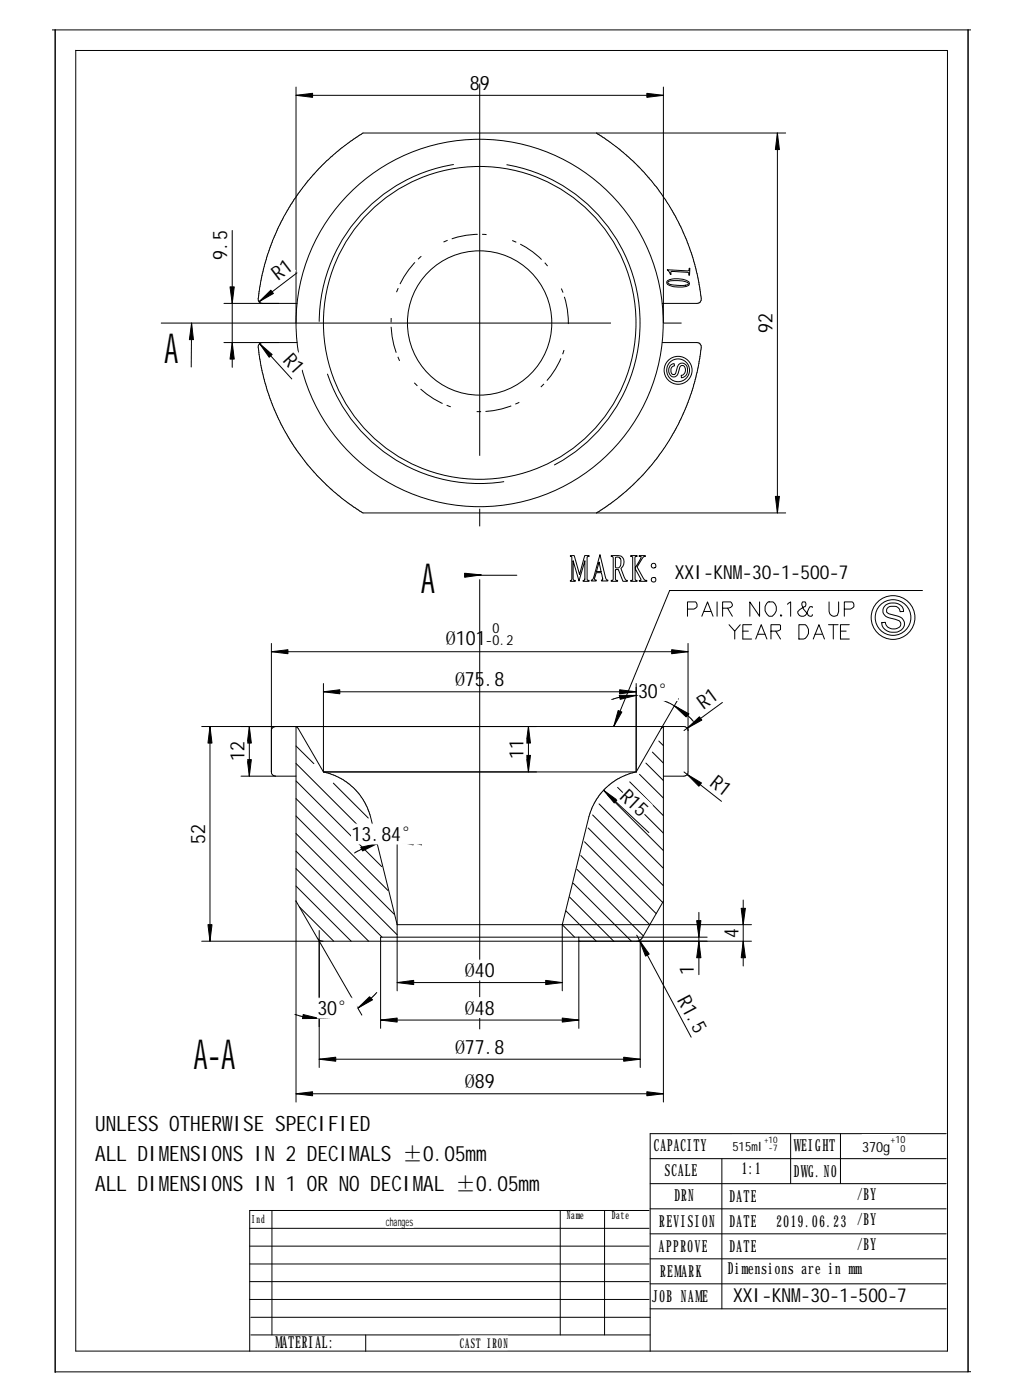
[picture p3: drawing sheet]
<svg xmlns="http://www.w3.org/2000/svg" width="235mm" height="322mm" viewBox="0 0 235 322" stroke-linecap="round" stroke-linejoin="round" font-family="sans-serif">
<g fill="none" stroke="#000" stroke-width=".23">
<path d="M12 6.9h211.6M12.7 6.9v309.2M17.4 11.6v299.6h200.7v-299.6h-200.7M222.9 6.9v309.1M68.2 22h84.5M68.2 20.1v54.3M137.3 30.6l5.2 3.7 4.9 4.5a51.8 51.8 0 0 1 10 15l1.3 3.2 1.3 3.9 .9 4.2 .4 2.9a1.23 1.23 0 0 1-.8 1.9h-8M152.7 20.1v54.3M179 30.6v87.5M180.9 30.6h-97.3l-5.2 3.7-3.2 2.7-4.3 4.6-3.5 4.8a44.7 44.7 0 0 0-3.8 7.1l-1.4 3.5-1.3 3.9-.9 4.2-.4 2.9a1.47 1.47 0 0 0 .4 1.8l.4 .1M53.5 53.1v31.5M44.1 74.4l-.1 10.1"/>
<path d="M51.6 78.9h16.8M51.6 69.9h16.8M59.8 79.1l7.4 8.2M60.4 78.9a1.04 1.04 0 0 0-.9 1.5 48.6 48.6 0 0 0 2.7 11.4l1.9 4.7 1.6 3 2.2 3.6 2.8 3.7 2.2 2.6 3.9 3.8 3.6 2.9 3.2 2h97.3M68.4 62.9l-8.8 6.6M152.5 78.9h8a1.23 1.23 0 0 1 .8 1.9l-.3 2.5a48.4 48.4 0 0 1-3.2 10.9l-1.3 2.7a52.5 52.5 0 0 1-8.5 12.5l-3 2.9-2.8 2.5-4.9 3.3M153.6 62.1l4.9 .3 .2-.6h.1l-.1 1.6h-.1v-.5l-.3-.2-3.4-.2-.4 .1v.6h-.2zM153.7 64.6a5.3 5.3 0 0 1 4.9 .3l.1 .4-.1 .4a6.3 6.3 0 0 1-4.9-.2 .57 .57 0 0 1 0-.9zM153.9 64.8a5.2 5.2 0 0 1 4.6 .5l-.2 .3a7.3 7.3 0 0 1-4.4-.3l-.2-.2zM154.3 84.2l.6-.4h.3l.1 .5a1.08 1.08 0 0 0-.8 .9 1.08 1.08 0 0 0 .5 1.1h.3l.2-.3a3.3 3.3 0 0 1 1-2.2 1.33 1.33 0 0 1 1.4 .2 1.33 1.33 0 0 1 .4 1.5 1.44 1.44 0 0 1-1.4 1.5l-.1-.6a1.25 1.25 0 0 0 1-.9 1.25 1.25 0 0 0-.5-1.3 1.04 1.04 0 0 0-1 1.2 1.14 1.14 0 0 1-.8 1.3 1.14 1.14 0 0 1-1.4-.6l-.1-1zM110.8 132.4l-3.8 .1h12M131.3 128h.9l1.2 4.3 1.2-4.3h1v.2h-.3l-.1 .2v5l.1 .2 .3 .1v.2h-1.4v-.2l.3-.1 .2-.2v-4.3l-1.4 4.7-1.3-4.7v4.2l.1 .3 .4 .1v.2h-1.2l.4-.6v-5l-.4-.1z"/>
<path d="M137.9 129.4l.5 2.2h-1.1zM138.1 127.7l1.3 5.4 .3 .5h.3v.2h-1.5v-.2l.3-.1-.3-1.6h-1.2l-.4 1.4 .4 .3v.2h-1.2l.6-1zM140.7 128a2.97 2.97 0 0 1 2.6 .4 1.84 1.84 0 0 1-.3 2.5l.7 2.1a.76 .76 0 0 0 .7 .7v.2h-1l-1-2.7h-.5l-.2 .1v2l.1 .3 .4 .1v.2h-1.5v-.2l.4-.1 .1-.2v-4.9l-.1-.3h-.4zM141.7 128.4l.8-.1a1.47 1.47 0 0 1-.2 2.5h-.5l-.1-.2zM145.2 128h1.5v.2h-.4l-.1 .3v2.3l1.4-2.4v-.2h-.4v-.2h1.4v.2h-.2a2.05 2.05 0 0 0-1.1 1.4l-.6 1 1.4 2.5a.72 .72 0 0 0 .8 .6v.2h-1.7v-.2l.4-.1-.1-.3-1.3-2.4v2.4l.1 .3 .4 .1v.2h-1.5v-.2l.5-.2v-5.2l-.5-.1zM165.1 138.6v3.3M174.9 138.6v3.3l-2.3-3.3v3.3M176.5 139l.4-.4h1.1a1.98 1.98 0 0 1-.2 3.3 1.44 1.44 0 0 1-1.7-1.2v-1zM181.3 139.2l.7-.6v3.3M187 139.9v-.2h-.5l-.6 1.1a1.12 1.12 0 0 1-1.1 1.2 1.12 1.12 0 0 1-1.1-1.2l1.5-1.1a.66 .66 0 0 0 .2-1.1h-.6a1.43 1.43 0 0 0 .2 1.7l1.1 1.5 .7 .1 .2-.4M190.9 138.6v2.2a1.1 1.1 0 0 0 1.1 1.1 1.1 1.1 0 0 0 1.1-1.1v-2.2M203.9 139.3a2.66 2.66 0 0 1 4.1 1.2v.3l-.8 .1a1.47 1.47 0 0 0-2-1.3 .91 .91 0 0 0-1.1 .7 .91 .91 0 0 0 .8 1.1l.8 .2a2.56 2.56 0 0 1 2.5 1.8 2.25 2.25 0 0 1-2.8 2.2 2.31 2.31 0 0 1-2.4-2.2l.8-.1a1.92 1.92 0 0 0 1.6 1.5 1.92 1.92 0 0 0 2-.9 1.16 1.16 0 0 0-1.2-1.3l-.7-.1a1.95 1.95 0 0 1-2.1-2.4z"/>
<path d="M212.4 136h-58.2l-12.9 31.3M62.5 150.1h95.9M62.5 148.2v29.6a.94 .94 0 0 0 .9 1M74.5 159.3h72M74.5 157.4v20.4M146.5 157.4v20.4M158.3 140.3h1.5a.96 .96 0 0 0 .5-1.5l-.2-.2h-1.8v3.3M158.4 148.2v29.6a.94 .94 0 0 1-.9 1h-4.8M161.6 141.9l1.3-3.3 1.3 3.3M162.1 140.8h1.5M166.4 140.1h1.3l.5-.2 .4-.4v-.3l-.4-.6h-1.8v3.3M167.5 140.1l1.1 1.8"/>
<path d="M167.9 143.9l1.3 1.5 1.2-1.5M169.2 145.4v1.8M171 145.4h1.3M173.1 143.9h-2.1v3.3h2.1M174 147.2l1.3-3.3 1.3 3.3M174.5 146.1h1.7M177.5 145.4h1.4l.6-.3 .2-.1v-1l-.2-.1h-2v3.3M178.6 145.4l1.1 1.8M179.8 141.5l-.1 .3 .1 .1 .2-.1M183.9 143.9h1.1a1.26 1.26 0 0 1 1.1 1.1 2.03 2.03 0 0 1-1.1 2.2h-1.1zM187.2 147.2l1.4-3.3 1.2 3.3M187.6 146.1h1.7"/>
<path d="M190.8 143.9h2.2M191.9 143.9v3.3M193.5 145.4h1.3M194.4 140.3h1.4a.95 .95 0 0 0 .6-1.5l-.2-.2h-1.8v3.3M195.5 143.9h-2v3.3h2M46.4 167.3h111.1a.94 .94 0 0 1 .9 1M48.3 167.3v49.5M55.5 178.8h12.7M57.4 167.3v11.5M63.4 167.3a.94 .94 0 0 0-.9 1M67.9 167.3l.3 .1 .5 .4 5.8 10M68.2 171.8l4.1 4.1"/>
<path d="M68.2 175.8l18.2 18.3M68.2 179.9l19.7 19.7M68.2 167.3v86.5M74.5 177.8h72M74.5 177.8a14.4 14.4 0 0 1 10.8 10.3l6.1 24.9h81.6M121.7 167.3v10.5M140.8 161.1a17.8 17.8 0 0 1 12 .3 17.3 17.3 0 0 1 4.7 2.7l2.1 2M146.5 177.8l-.5 .1a14.3 14.3 0 0 0-7 4.1M147.2 178.3l5.5 5.5M148.7 175.8l4 4M150.2 173.2l2.5 2.6M151.7 170.7l1 1"/>
<path d="M152.7 167.3v86.5M153 167.3l-.3 .1-.5 .4M156.2 160.9l-9.7 16.9M157.5 177.8l8.6 6.8M166.3 161.8l-8.8 6.5M68.2 183.9l21.1 21.2M68.2 187.9l22.6 22.7M68.2 192l23.2 23.3M68.2 196l19.8 19.8M76.8 180.4l8 8M91.4 191.8v36.4M97.1 194.6a19 19 0 0 0-15.5 1.9"/>
<path d="M133.7 197l15.9 16M134.6 193.9l16.5 16.5M135.4 190.7l17.2 17.1M136.4 187.7l16.3 16.3M137.9 185.2l14.8 14.8M139 182l10.4 9.8M139 182a15.1 15.1 0 0 0-3.4 6.1l-6.1 24.9M139.9 183l12.8 12.9M142.2 181.3l10.5 10.6M145 180.1l7.7 7.8M46.4 216.8h126.6M68.1 207.5l5 8.6a1.39 1.39 0 0 0 1.2 .7"/>
<path d="M68.2 200.1l16.7 16.7M68.2 204.1l12.7 12.7M68.9 208.9l7.9 7.9M73.2 216.3l10.1 17.5M73.5 214.3v31.6M129.5 213l2.8 2.8M129.5 213v15.2M130.3 209.8l7 7M131.1 206.6l10.2 10.2M132 203.4l13.4 13.4M132.8 200.2l15.3 15.3M133.3 216.8h.1"/>
<path d="M133.3 215.8v21M146.6 215.4l12.5 23.5M147.4 216.8v29.1M152.7 207.5l-4.9 8.6a1.38 1.38 0 0 1-1.2 .7M160.9 210.1v14.4M162.8 215.8h-75.2v21M171.1 207.3v15.2M86.7 228.6a17.4 17.4 0 0 1-8 5.2 16.6 16.6 0 0 1-5.4 .8l-2.5-.3-2.9-.7M87.6 234.9h45.7M91.4 226.3h38.1M68.2 251.9h84.5M73.5 244h73.9"/>
<path d="M62.6 278.8v28.7M129 278.8v28.7M139.2 278.8v28.7M149.4 278.8h-91.9v32.4M149.7 278.4h68.1M149.7 266.9h68.1M149.7 272.6h68.1M166.2 266.9v34.5M182 261.1v11.5M193.5 261.1v11.5M217.8 261.1h-68.1v50.1M57.5 299.3h91.9"/>
<path d="M57.5 295.2h91.9M57.5 291.1h91.9M57.5 287h91.9M57.5 282.9h91.9M149.7 284.2h68.1M149.7 289.9h68.1M149.7 295.7h68.1M57.7 307.5h92M57.7 303.4h92M84.2 307.5v3.7M149.7 301.4h68.1M223.6 315.9l-210.9 .1"/>
<circle cx="110.4" cy="74.4" r="42.3"/>
<circle cx="110.4" cy="74.4" r="16.6"/>
<circle cx="110.4" cy="74.4" r="36"/>
<circle cx="156.1" cy="85.3" r="2.63"/>
<circle cx="156.1" cy="85.3" r="3.2"/>
<circle cx="150.5" cy="130.3" r=".56"/>
<circle cx="150.5" cy="133.5" r=".55"/>
<circle cx="205.6" cy="142.2" r="4.1"/>
<circle cx="205.6" cy="142.2" r="5"/>
</g>
<g fill="#000" stroke="#000" stroke-width=".23">
<path d="M68.2 22l3.8-.5v.9z" fill-rule="evenodd"/>
<path d="M148.9 21.5l3.8 .5-3.8 .4z" fill-rule="evenodd"/>
<path d="M179 30.6l.5 3.8h-1z" fill-rule="evenodd"/>
<path d="M44.1 74.4l.4 3.8h-.9z" fill-rule="evenodd"/>
<path d="M53 66.1h.9l-.4 3.8z" fill-rule="evenodd"/>
<path d="M59.6 69.5l2.8-2.7 .5 .8z" fill-rule="evenodd"/>
<path d="M53.5 78.9l.4 3.8h-.9z" fill-rule="evenodd"/>
<path d="M59.8 79.1l2.9 2.5-.7 .7z" fill-rule="evenodd"/>
<path d="M178.5 114.3h1l-.5 3.8z" fill-rule="evenodd"/>
<path d="M107 132l3.8 .4-3.8 .6z" fill-rule="evenodd"/>
<path d="M62.5 150.1l3.8-.5v1z" fill-rule="evenodd"/>
<path d="M74.5 159.3l3.7-.4v.9z" fill-rule="evenodd"/>
<path d="M142.7 158.9l3.8 .4-3.8 .5z" fill-rule="evenodd"/>
<path d="M154.6 149.6l3.8 .5-3.8 .5z" fill-rule="evenodd"/>
<path d="M48.3 167.3l.5 3.8h-.9z" fill-rule="evenodd"/>
<path d="M57.4 167.3l.5 3.8h-1z" fill-rule="evenodd"/>
<path d="M56.9 174.9h1l-.5 3.9z" fill-rule="evenodd"/>
<path d="M121.7 167.3l.4 3.8h-.9z" fill-rule="evenodd"/>
<path d="M121.2 174h.9l-.4 3.8z" fill-rule="evenodd"/>
<path d="M142.3 163.6l.9 .4-1.9 3.3z" fill-rule="evenodd"/>
<path d="M142.6 160.1l3.9 .1-3.7 .9z" fill-rule="evenodd"/>
<path d="M155.2 162.5l3.4 1.9-.6 .7z" fill-rule="evenodd"/>
<path d="M158.2 167.7l2.8-2.6 .6 .7z" fill-rule="evenodd"/>
<path d="M83.1 195.1l3.8-.8-3.4 1.7z" fill-rule="evenodd"/>
<path d="M91.4 193.7h3.9l-.2 .9z" fill-rule="evenodd"/>
<path d="M139 182l3.1 2.3-.7 .6z" fill-rule="evenodd"/>
<path d="M158.2 178.4l3.3 1.9-.6 .8z" fill-rule="evenodd"/>
<path d="M47.9 213h.9l-.5 3.8z" fill-rule="evenodd"/>
<path d="M160.4 212h1l-.5 3.8z" fill-rule="evenodd"/>
<path d="M170.6 209.2h1l-.5 3.8z" fill-rule="evenodd"/>
<path d="M69.8 233.7l3.7 .9h-3.9z" fill-rule="evenodd"/>
<path d="M82.4 232.2l2.7-2.6 .7 .7z" fill-rule="evenodd"/>
<path d="M87.6 234.9l3.8-.4v.9z" fill-rule="evenodd"/>
<path d="M91.4 226.3l3.8-.5v1z" fill-rule="evenodd"/>
<path d="M125.6 225.8l3.9 .5-3.9 .5z" fill-rule="evenodd"/>
<path d="M129.5 234.5l3.8 .4-3.8 .5z" fill-rule="evenodd"/>
<path d="M147.2 216.6l2.3 3.1-.9 .5z" fill-rule="evenodd"/>
<path d="M160.9 216.8l.5 3.8h-1z" fill-rule="evenodd"/>
<path d="M171.1 216.8l.5 3.8h-1z" fill-rule="evenodd"/>
<path d="M68.2 251.9l3.8-.5v1z" fill-rule="evenodd"/>
<path d="M73.5 244l3.8-.5v.9z" fill-rule="evenodd"/>
<path d="M143.6 243.5l3.8 .5-3.8 .4z" fill-rule="evenodd"/>
<path d="M148.9 251.4l3.8 .5-3.8 .5z" fill-rule="evenodd"/>
</g>
<g fill="#fff" stroke="#fff" stroke-width=".23">
<path d="M108.2 16.8h4.5v4.6h-4.5z" fill-rule="evenodd"/>
<path d="M145.2 180.8l5 4.6-3.1 3.4-5-4.7z" fill-rule="evenodd"/>
<path d="M102.7 143.5h15.5v5.8h-15.5z" fill-rule="evenodd"/>
<path d="M165.7 177.7l3.6 2.8-2.8 3.6-3.6-2.8z" fill-rule="evenodd"/>
<path d="M159.6 160.3l3.7-2.7 2.7 3.7-3.7 2.7z" fill-rule="evenodd"/>
<path d="M43.2 189.8h4.6v4.5h-4.6z" fill-rule="evenodd"/>
<path d="M52.2 170.8h4.6v4.5h-4.6z" fill-rule="evenodd"/>
<path d="M116.5 170.3h4.6v4.5h-4.6z" fill-rule="evenodd"/>
<path d="M146.9 156.7h9.1v4.6h-9.1z" fill-rule="evenodd"/>
<path d="M104.8 154.2h11.4v4.5h-11.4z" fill-rule="evenodd"/>
<path d="M80.9 189.8h16v4.6h-16z" fill-rule="evenodd"/>
<path d="M173.8 72.1h4.6v4.6h-4.6z" fill-rule="evenodd"/>
<path d="M37.8 75.4h3.2v9.5h-3.2z" fill-rule="evenodd"/>
<path d="M64.5 83.5l3.4-3.1 3.1 3.4-3.4 3.1z" fill-rule="evenodd"/>
<path d="M61.6 61.5l3.7-2.8 2.7 3.7-3.6 2.7z" fill-rule="evenodd"/>
<path d="M97 128.4h3.2v9.5h-3.2z" fill-rule="evenodd"/>
<path d="M48.3 53.1h4.5v6.8h-4.5z" fill-rule="evenodd"/>
<path d="M104.8 238.8h11.4v4.6h-11.4z" fill-rule="evenodd"/>
<path d="M107 246.7h6.9v4.6h-6.9z" fill-rule="evenodd"/>
<path d="M73.1 229.9h9.1v4.6h-9.1z" fill-rule="evenodd"/>
<path d="M155.4 230.6l4-2.2 4.3 8.1-4.1 2.1z" fill-rule="evenodd"/>
<path d="M155.7 222.2h4.6v2.3h-4.6z" fill-rule="evenodd"/>
<path d="M166 213.7h4.5v2.3h-4.5z" fill-rule="evenodd"/>
<path d="M44.6 237.9h9.5v9.6h-9.5z" fill-rule="evenodd"/>
<path d="M155.4 129.4h40v4.5h-40z" fill-rule="evenodd"/>
<path d="M168.8 296.1h40v4.5h-40z" fill-rule="evenodd"/>
<path d="M178.8 279.3h16.1v3.8h-16.1z" fill-rule="evenodd"/>
<path d="M198.5 261.3h9.9v4.5h-9.9z" fill-rule="evenodd"/>
<path d="M168.6 261.5h10.4v4h-10.4z" fill-rule="evenodd"/>
<path d="M88.9 280h6.3v2.7h-6.3z" fill-rule="evenodd"/>
<path d="M105.8 307.7h11.1v3.1h-11.1z" fill-rule="evenodd"/>
<path d="M107 221.1h6.9v4.6h-6.9z" fill-rule="evenodd"/>
<path d="M107 229.8h6.9v4.5h-6.9z" fill-rule="evenodd"/>
</g>
<path d="M37 74.4h127M110.4 237.1v-217.9" fill="none" stroke="#000" stroke-width=".23" stroke-dasharray="103.6 12.2 4.1 12.2" stroke-linecap="butt"/>
<circle cx="110.4" cy="74.4" r="37" fill="none" stroke="#000" stroke-width=".23" stroke-dasharray="51.8 12.2" stroke-linecap="butt"/>
<circle cx="110.4" cy="74.4" r="20.4" fill="none" stroke="#000" stroke-width=".23" stroke-dasharray="6.1 1 1" stroke-linecap="butt"/>
<g font-size="9.5">
<text x="37.8" y="83.6">A</text>
<text x="97" y="136.6">A</text>
<text x="44.6" y="246.1">A-A</text>
</g>
<g font-size="4.9">
<text x="21.9" y="260.6">UNLESS OTHERWISE SPECIFIED</text>
<text x="21.9" y="267.4">ALL DIMENSIONS IN 2 DECIMALS ±0.05mm</text>
<text x="21.9" y="274.3">ALL DIMENSIONS IN 1 OR NO DECIMAL ±0.05mm</text>
</g>
<g font-size="4.6">
<text x="108.2" y="20.7">89</text>
<text x="52.3" y="59.9" transform="rotate(-90 52.3 59.9)">9.5</text>
<text x="64.1" y="64.7" transform="rotate(-37 64.1 64.7)">R1</text>
<text x="177.8" y="76.7" transform="rotate(-90 177.8 76.7)">92</text>
<text x="64.9" y="83.1" transform="rotate(48 64.9 83.1)">R1</text>
<text x="102.7" y="148.6">Ø101</text>
<text x="104.8" y="158.1">Ø75.8</text>
<text x="146.9" y="160.7">30°</text>
<text x="162" y="163.6" transform="rotate(-36 162 163.6)">R1</text>
<text x="56.3" y="175.3" transform="rotate(-90 56.3 175.3)">12</text>
<text x="120.5" y="174.8" transform="rotate(-90 120.5 174.8)">11</text>
<text x="142.5" y="183.7" transform="rotate(43 142.5 183.7)">R15</text>
<text x="163.2" y="180.9" transform="rotate(38 163.2 180.9)">R1</text>
<text x="47.2" y="194.3" transform="rotate(-90 47.2 194.3)">52</text>
<text x="80.9" y="193.7">13.84</text>
<text x="92.3" y="193.7">°</text>
<text x="170" y="216" transform="rotate(-90 170 216)">4</text>
<text x="107" y="225.1">Ø40</text>
<text x="159.8" y="224.5" transform="rotate(-90 159.8 224.5)">1</text>
<text x="73.1" y="233.8">30°</text>
<text x="107" y="233.7">Ø48</text>
<text x="155.8" y="230.3" transform="rotate(62 155.8 230.3)">R1.5</text>
<text x="104.8" y="242.7">Ø77.8</text>
<text x="107" y="250.7">Ø89</text>
</g>
<g font-size="4.4">
<text x="155.4" y="133.3">XXI-KNM-30-1-500-7</text>
<text x="168.8" y="300">XXI-KNM-30-1-500-7</text>
</g>
<g font-size="3.8">
<text x="150.5" y="265.2">CAPACITY</text>
<text x="182.8" y="265.2">WEIGHT</text>
<text x="153" y="270.9">SCALE</text>
<text x="170.8" y="270.4">1:1</text>
<text x="182.8" y="271">DWG. NO</text>
<text x="155.3" y="276.7">DRN</text>
<text x="167.9" y="276.8">DATE</text>
<text x="197.3" y="276.3">/BY</text>
<text x="151.8" y="282.6">REVISION</text>
<text x="167.9" y="282.5">DATE</text>
<text x="178.8" y="282.5">2019.06.23</text>
<text x="197.3" y="282.1">/BY</text>
<text x="197.3" y="287.9">/BY</text>
<text x="151.7" y="288.3">APPROVE</text>
<text x="167.6" y="293.4">Dimensions are in mm</text>
<text x="167.9" y="288.3">DATE</text>
<text x="150.2" y="299.8">JOB NAME</text>
<text x="152" y="294.1">REMARK</text>
<text x="63.3" y="310.5">MATERIAL:</text>
</g>
<text font-size="3.3" x="198.5" y="265.3">370g</text>
<g font-size="3.2">
<text x="111.8" y="148.6">-0.2</text>
<text x="113.4" y="145.8">0</text>
</g>
<text font-size="3.1" x="105.8" y="310.4">CAST IRON</text>
<text font-size="2.9" x="168.6" y="265">515ml</text>
<text font-size="2.7" x="88.9" y="282.3">changes</text>
<g font-size="2.6">
<text x="58" y="281.6">Ind</text>
<text x="130.5" y="280.7">Name</text>
<text x="140.8" y="280.7">Date</text>
</g>
<g font-size="2.3">
<text x="205" y="263.3">+10</text>
<text x="207.3" y="265.3">0</text>
</g>
<g font-size="2.1">
<text x="175.9" y="263.3">+10</text>
<text x="177" y="265.1">-7</text>
</g>
</svg>
